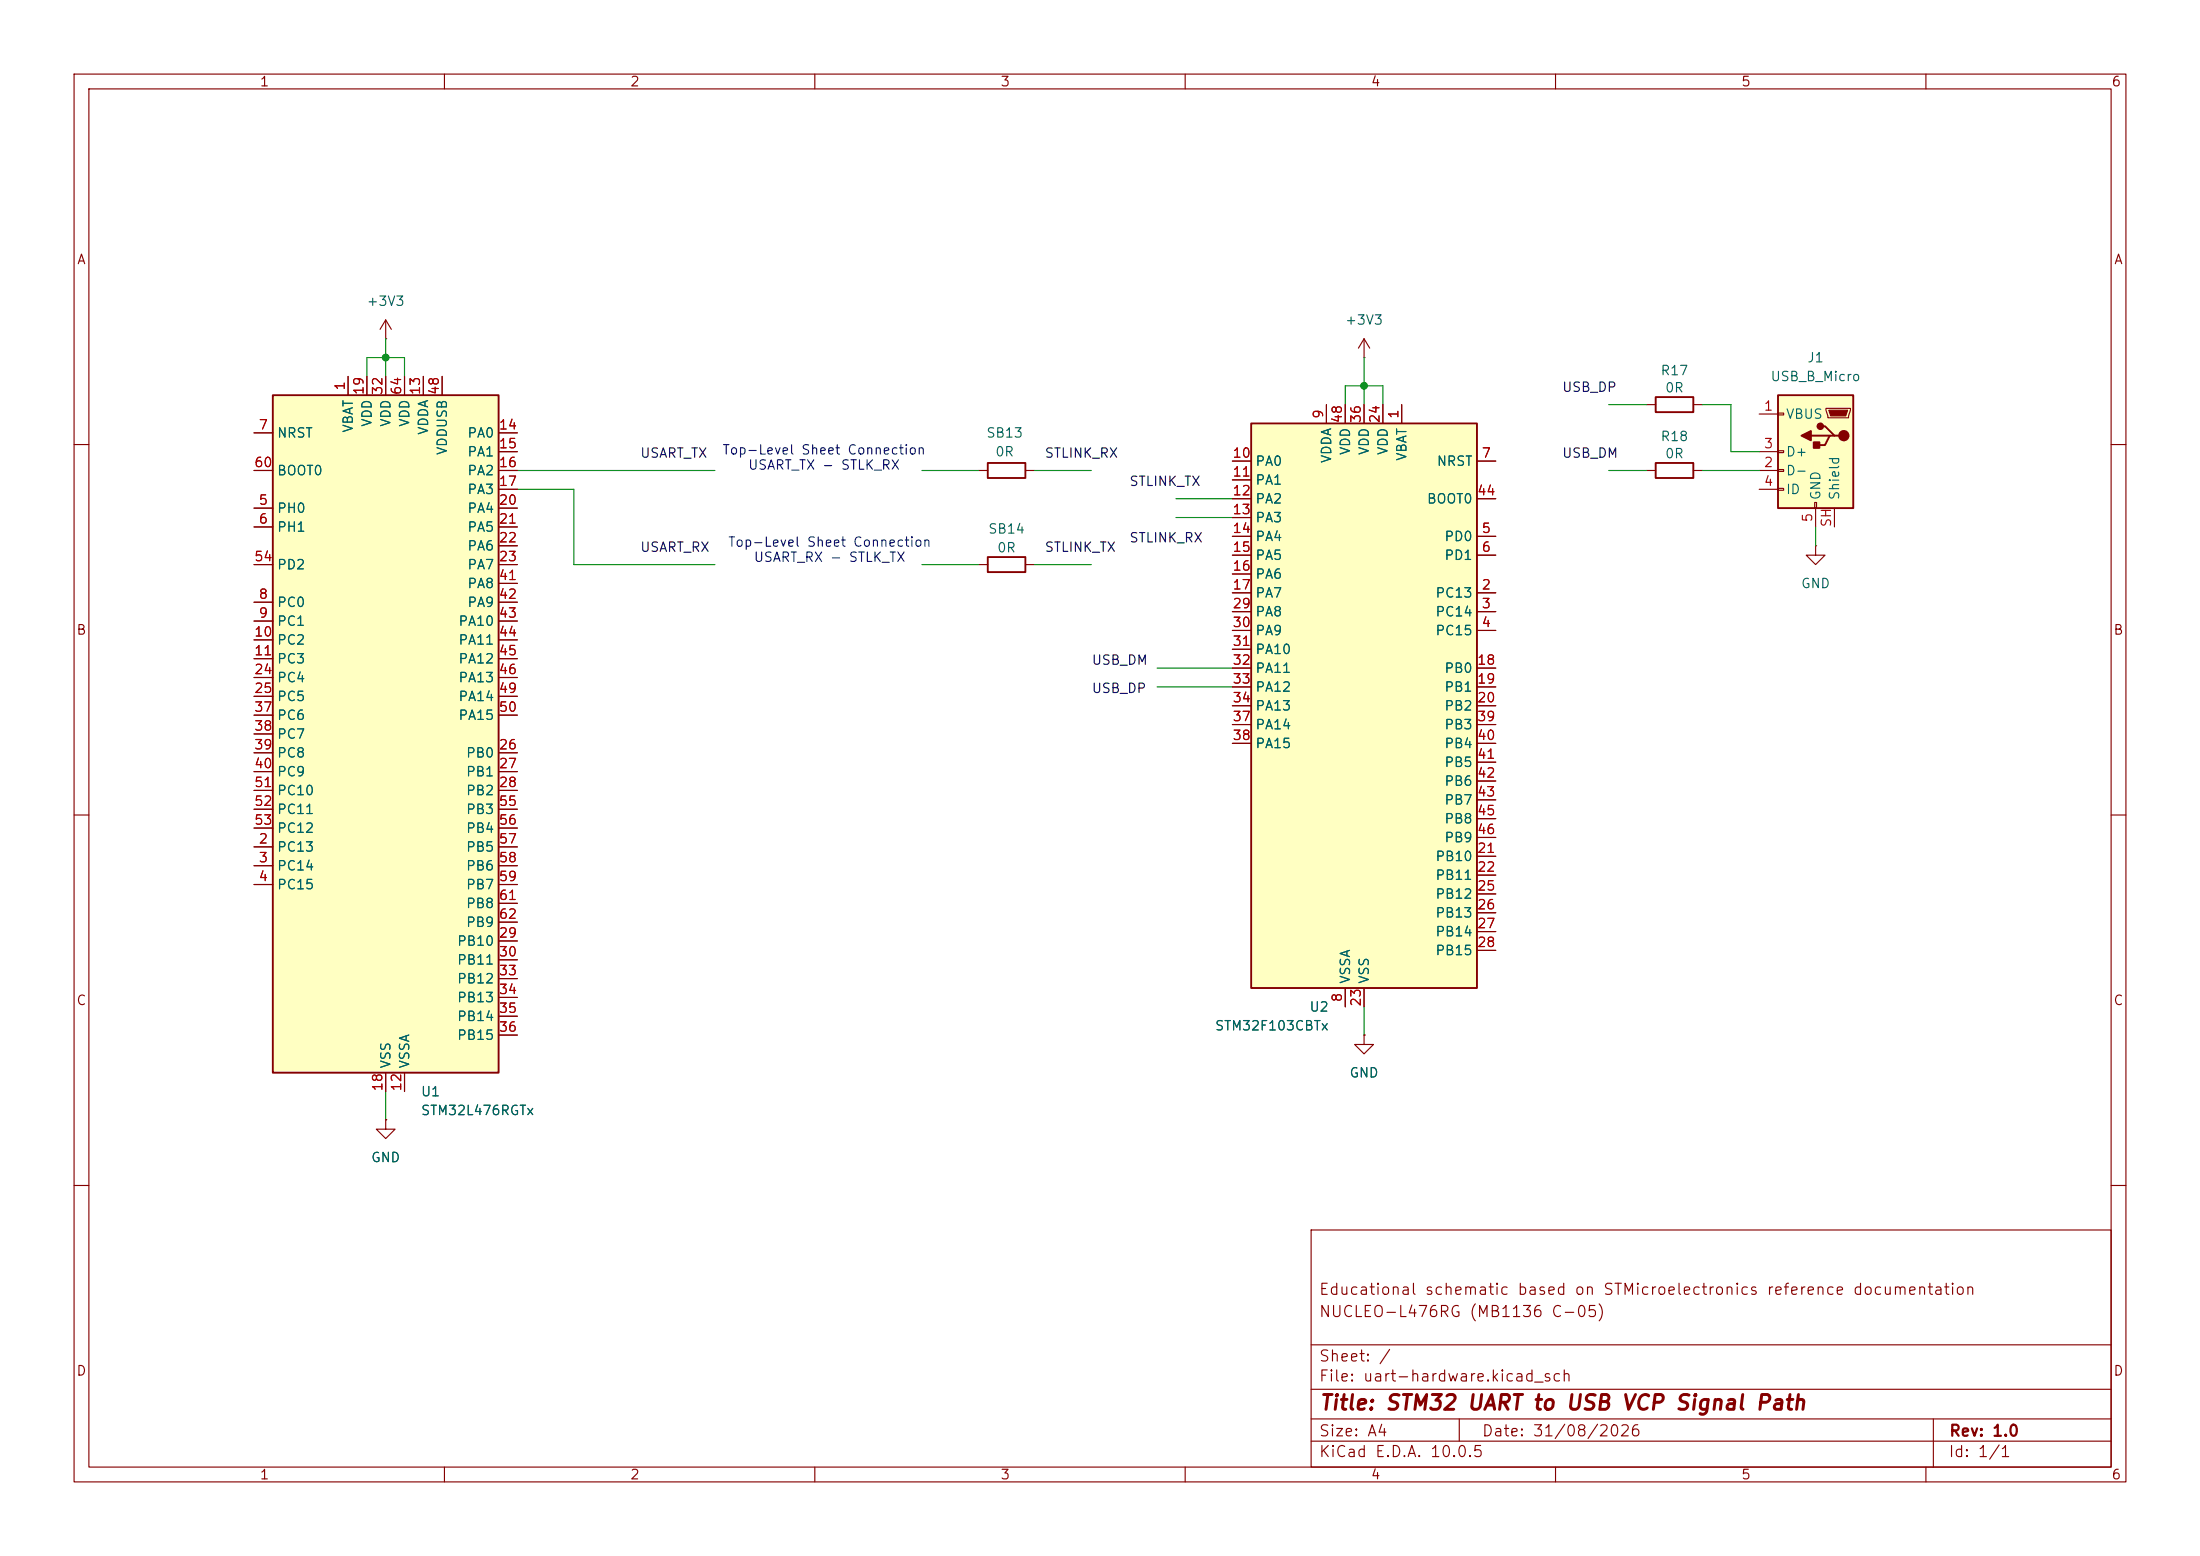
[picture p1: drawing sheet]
<svg xmlns="http://www.w3.org/2000/svg" width="297mm" height="210mm" viewBox="0 0 297 210" stroke-linecap="round" stroke-linejoin="round" font-family="sans-serif">
<g fill="none" stroke="#840000" stroke-width=".15">
<path d="M10 10h277v190h-277zM12 12h273v186h-273zM60 10v2M110 10v2M160 10v2M210 10v2M260 10v2M10 60h2M132.1 76.2h1.2M132.1 63.5h1.2M138.4 76.2h1.3M138.4 63.5h1.3"/>
<path d="M245.1 73.7v1.2h1.3l-1.3 1.3-1.3-1.3h1.3M245.1 73.7h.1M285 60h2M10 110h2M285 110h2M52.1 151.1v1.3h1.2l-1.2 1.3-1.3-1.3h1.3M52.1 151.1h.1M10 160h2M177 166h108v32h-108zM285 160h2M60 198v2M110 198v2"/>
<path d="M160 198v2M177 194.5h108M177 191.5h108M177 187.5h108M177 181.5h108M197 191.5v3M210 198v2M260 198v2M261 191.5v6.5"/>
</g>
<path d="M133.3 75.2h5.1v2h-5.1zM133.3 62.5h5.1v2h-5.1z" fill="none" stroke="#840000" stroke-width=".25"/>
<path d="M240 53.3h10.2v15.3h-10.2z" fill="#ffffc2"/>
<path d="M240 53.3h10.2v15.3h-10.2zM244.5 58.8h2.5M245.7 57.5h.7l1.2 1.3h.7M247.6 58.8h-.6l-.6 1.3h-1.3M223.5 62.5h5.1v2h-5.1z" fill="none" stroke="#840000" stroke-width=".25"/>
<g fill="none" stroke="#840000" stroke-width=".15">
<path d="M184.1 48.3h.1M184.1 45.7l-.7 1.3M184.1 45.7l.8 1.3M184.1 45.7v2.6M237.5 55.9h2.5M240 55.8h.8v.2h-.8zM246.5 55.1h3.3v.3l-.2 1h-2.8zM222.2 63.5h1.3M228.6 63.5h1.3M237.5 63.5h2.5M237.5 61h2.5M237.5 66h2.5"/>
<path d="M240 60.8h.8v.3h-.8zM240 63.4h.8v.2h-.8zM240 65.9h.8v.3h-.8zM245 67.8h.2v.8h-.2zM245.1 68.6v2.5M247.6 68.6v2.5"/>
</g>
<path d="M246.9 55.4h2.5l-.2 .7h-2.1z" fill="#840000" stroke="#840000" stroke-width=".15"/>
<g fill="#840000" stroke="#840000" stroke-width=".25">
<path d="M244.9 59.7h.7v.8h-.7z"/>
<path d="M243.2 58.8l1.3-.6v1.2z"/>
<circle cx="248.9" cy="58.8" r=".63"/>
<circle cx="245.7" cy="57.5" r=".38"/>
</g>
<path d="M36.8 53.3h30.5v91.5h-30.5z" fill="#ffffc2"/>
<path d="M36.8 53.3h30.5v91.5h-30.5zM223.5 53.6h5.1v2h-5.1z" fill="none" stroke="#840000" stroke-width=".25"/>
<g fill="none" stroke="#840000" stroke-width=".15">
<path d="M34.3 58.4h2.5M47 50.8v2.5M49.5 50.8v2.5M52.1 45.7h.1M52.1 43.2v2.5M52.1 50.8v2.5M52.1 43.2l-.8 1.3M52.1 43.2l.7 1.3M54.6 50.8v2.5M57.1 50.8v2.5M59.7 50.8v2.5M67.3 58.4h2.5"/>
<path d="M222.2 54.6h1.3M228.6 54.6h1.3M34.3 68.6h2.5M34.3 71.1h2.5M34.3 63.5h2.5M34.3 76.2h2.5M67.3 68.6h2.5M67.3 71.1h2.5M67.3 61h2.5M67.3 63.5h2.5M67.3 66h2.5M67.3 73.7h2.5"/>
<path d="M67.3 76.2h2.5M67.3 78.7h2.5M34.3 81.3h2.5M34.3 83.8h2.5M34.3 86.4h2.5M34.3 88.9h2.5M34.3 91.4h2.5M34.3 94h2.5M34.3 96.5h2.5M34.3 99.1h2.5M67.3 81.3h2.5M67.3 83.8h2.5"/>
<path d="M67.3 86.4h2.5M67.3 88.9h2.5M67.3 91.4h2.5M67.3 94h2.5M67.3 96.5h2.5M34.3 114.3h2.5M34.3 116.8h2.5M34.3 119.4h2.5M34.3 101.6h2.5M34.3 104.1h2.5M34.3 106.7h2.5M34.3 109.2h2.5"/>
<path d="M34.3 111.8h2.5M67.3 114.3h2.5M67.3 116.8h2.5M67.3 119.4h2.5M67.3 101.6h2.5M67.3 104.1h2.5M67.3 106.7h2.5M67.3 109.2h2.5M67.3 111.8h2.5M67.3 127h2.5M67.3 129.5h2.5M67.3 132.1h2.5"/>
<path d="M67.3 134.6h2.5M67.3 137.2h2.5M67.3 139.7h2.5M67.3 121.9h2.5M67.3 124.5h2.5M52.1 144.8v2.5M54.6 144.8v2.5"/>
</g>
<path d="M168.9 57.2h30.5v76.2h-30.5z" fill="#ffffc2"/>
<path d="M168.9 57.2h30.5v76.2h-30.5z" fill="none" stroke="#840000" stroke-width=".25"/>
<g fill="none" stroke="#840000" stroke-width=".15">
<path d="M34.3 58.4h2.5M47 50.8v2.5M49.5 50.8v2.5M52.1 50.8v2.5M54.6 50.8v2.5M57.1 50.8v2.5M59.7 50.8v2.5M67.3 58.4h2.5M179.1 54.6v2.6M181.6 54.6v2.6M184.1 54.6v2.6M186.7 54.6v2.6"/>
<path d="M189.2 54.6v2.6M34.3 68.6h2.5M34.3 71.1h2.5M34.3 63.5h2.5M34.3 76.2h2.5M67.3 68.6h2.5M67.3 71.1h2.5M67.3 61h2.5M67.3 63.5h2.5M67.3 66h2.5M67.3 73.7h2.5M67.3 76.2h2.5"/>
<path d="M67.3 78.7h2.5M166.4 72.4h2.5M166.4 74.9h2.5M166.4 62.2h2.5M166.4 64.8h2.5M166.4 67.3h2.5M166.4 69.9h2.5M166.4 77.5h2.5M199.4 72.4h2.5M199.4 74.9h2.5M199.4 62.2h2.5M199.4 67.3h2.5"/>
<path d="M34.3 81.3h2.5M34.3 83.8h2.5M34.3 86.4h2.5M34.3 88.9h2.5M34.3 91.4h2.5M34.3 94h2.5M34.3 96.5h2.5M34.3 99.1h2.5M67.3 81.3h2.5M67.3 83.8h2.5M67.3 86.4h2.5M67.3 88.9h2.5"/>
<path d="M67.3 91.4h2.5M67.3 94h2.5M67.3 96.5h2.5M166.4 80h2.5M166.4 82.6h2.5M166.4 85.1h2.5M166.4 90.2h2.5M166.4 92.7h2.5M166.4 95.3h2.5M166.4 87.6h2.5M166.4 97.8h2.5M199.4 80h2.5"/>
<path d="M199.4 82.6h2.5M199.4 85.1h2.5M199.4 90.2h2.5M199.4 92.7h2.5M199.4 95.3h2.5M199.4 97.8h2.5M34.3 114.3h2.5M34.3 116.8h2.5M34.3 119.4h2.5M34.3 101.6h2.5M34.3 104.1h2.5M34.3 106.7h2.5"/>
<path d="M34.3 109.2h2.5M34.3 111.8h2.5M67.3 114.3h2.5M67.3 116.8h2.5M67.3 119.4h2.5M67.3 101.6h2.5M67.3 104.1h2.5M67.3 106.7h2.5M67.3 109.2h2.5M67.3 111.8h2.5M166.4 100.3h2.5M199.4 115.6h2.5"/>
<path d="M199.4 118.1h2.5M199.4 100.3h2.5M199.4 102.9h2.5M199.4 105.4h2.5M199.4 108h2.5M199.4 110.5h2.5M199.4 113h2.5M67.3 127h2.5M67.3 129.5h2.5M67.3 132.1h2.5M67.3 134.6h2.5M67.3 137.2h2.5"/>
<path d="M67.3 139.7h2.5M67.3 121.9h2.5M67.3 124.5h2.5M181.6 133.4v2.5M184.1 139.7v1.3h1.3l-1.3 1.2-1.2-1.2h1.2M184.1 139.7h.1M184.1 133.4v2.5M199.4 120.7h2.5M199.4 123.2h2.5M199.4 125.7h2.5M199.4 128.3h2.5M52.1 151.1h.1"/>
<path d="M52.1 144.8v2.5M54.6 144.8v2.5"/>
</g>
<g fill="none" stroke="#009600" stroke-width=".15">
<path d="M49.5 50.8v-2.5h5.1v2.5M52.1 45.7v5.1M181.6 54.6v-2.5h5.1v2.5M184.1 48.3v6.3M217.2 54.6h5M229.9 54.6h3.8v6.4h3.8M69.8 63.5h26.7M69.8 66h7.7v10.2h19M124.5 63.5h7.6M124.5 76.2h7.6M139.7 63.5h7.6M139.7 76.2h7.6"/>
<path d="M158.7 67.3h7.7M158.7 69.9h7.7M217.2 63.5h5M229.9 63.5h7.6M245.1 71.1v2.6M156.2 90.2h10.2M156.2 92.7h10.2M184.1 135.9v3.8M52.1 147.3v3.8"/>
</g>
<g fill="#009600" stroke="#009600" stroke-width=".14">
<circle cx="184.1" cy="52.1" r=".46"/>
<circle cx="52.1" cy="48.3" r=".46"/>
</g>
<text font-size="2" fill="#840000" x="178" y="190.8">Title: STM32 UART to USB VCP Signal Path</text>
<g font-size="1.5" fill="#840000">
<text x="178" y="178.1">NUCLEO-L476RG (MB1136 C-05)</text>
<text x="178" y="175.1">Educational schematic based on STMicroelectronics reference documentation</text>
<text x="178" y="184.1">Sheet: /</text>
<text x="178" y="186.8">File: uart-hardware.kicad_sch</text>
<text x="178" y="197">KiCad E.D.A. 10.0.5</text>
<text x="178" y="194.2">Size: A4</text>
<text x="200" y="194.2">Date: 31/08/2026</text>
<text x="263" y="197">Id: 1/1</text>
<text x="263" y="194.2">Rev: 1.0</text>
</g>
<g font-size="1.3" fill="#840000">
<text x="35" y="12">1</text>
<text x="85" y="12">2</text>
<text x="135" y="12">3</text>
<text x="185" y="12">4</text>
<text x="235" y="12">5</text>
<text x="285" y="12">6</text>
<text x="10.3" y="36">A</text>
<text x="285.3" y="36">A</text>
<text x="10.2" y="86">B</text>
<text x="285.2" y="86">B</text>
<text x="10.2" y="136">C</text>
<text x="285.2" y="136">C</text>
<text x="10.2" y="186">D</text>
<text x="285.2" y="186">D</text>
<text x="35" y="200">1</text>
<text x="85" y="200">2</text>
<text x="135" y="200">3</text>
<text x="185" y="200">4</text>
<text x="235" y="200">5</text>
<text x="285" y="200">6</text>
</g>
<g font-size="1.3" fill="#006464">
<text x="49.4" y="41.6">+3V3</text>
<text x="181.5" y="44.1">+3V3</text>
<text x="224.1" y="51">R17</text>
<text x="224.7" y="53.3">0R</text>
<text x="238.9" y="51.8">USB_B_Micro</text>
<text x="243.9" y="49.2">J1</text>
<text x="37.3" y="59.4">NRST</text>
<text x="48" y="58.5" transform="rotate(-90 48 58.5)">VBAT</text>
<text x="50.5" y="57.7" transform="rotate(-90 50.5 57.7)">VDD</text>
<text x="53" y="57.7" transform="rotate(-90 53 57.7)">VDD</text>
<text x="55.6" y="57.7" transform="rotate(-90 55.6 57.7)">VDD</text>
<text x="58.1" y="58.8" transform="rotate(-90 58.1 58.8)">VDDA</text>
<text x="63" y="59.4">PA0</text>
<text x="133.1" y="59.4">SB13</text>
<text x="224.1" y="59.9">R18</text>
<text x="241" y="56.8">VBUS</text>
<text x="37.3" y="64.5">BOOT0</text>
<text x="60.7" y="61.5" transform="rotate(-90 60.7 61.5)">VDDUSB</text>
<text x="63" y="61.9">PA1</text>
<text x="63" y="64.5">PA2</text>
<text x="134.3" y="61.9">0R</text>
<text x="169.4" y="63.2">PA0</text>
<text x="169.4" y="65.7">PA1</text>
<text x="180" y="62.6" transform="rotate(-90 180 62.6)">VDDA</text>
<text x="182.6" y="61.5" transform="rotate(-90 182.6 61.5)">VDD</text>
<text x="185.1" y="61.5" transform="rotate(-90 185.1 61.5)">VDD</text>
<text x="187.7" y="61.5" transform="rotate(-90 187.7 61.5)">VDD</text>
<text x="190.2" y="62.3" transform="rotate(-90 190.2 62.3)">VBAT</text>
<text x="193.9" y="63.2">NRST</text>
<text x="224.7" y="62.2">0R</text>
<text x="241" y="64.5">D-</text>
<text x="241" y="61.9">D+</text>
<text x="37.3" y="69.5">PH0</text>
<text x="63" y="67">PA3</text>
<text x="63" y="69.5">PA4</text>
<text x="169.4" y="68.3">PA2</text>
<text x="169.4" y="70.8">PA3</text>
<text x="192.5" y="68.3">BOOT0</text>
<text x="241" y="67">ID</text>
<text x="246.1" y="67.6" transform="rotate(-90 246.1 67.6)">GND</text>
<text x="248.6" y="67.6" transform="rotate(-90 248.6 67.6)">Shield</text>
<text x="37.3" y="72.1">PH1</text>
<text x="37.3" y="77.2">PD2</text>
<text x="63" y="72.1">PA5</text>
<text x="63" y="74.6">PA6</text>
<text x="63" y="77.2">PA7</text>
<text x="133.3" y="72.3">SB14</text>
<text x="134.5" y="74.9">0R</text>
<text x="169.4" y="73.4">PA4</text>
<text x="169.4" y="75.9">PA5</text>
<text x="194.9" y="73.4">PD0</text>
<text x="194.9" y="75.9">PD1</text>
<text x="37.3" y="82.2">PC0</text>
<text x="63" y="79.7">PA8</text>
<text x="63" y="82.2">PA9</text>
<text x="169.4" y="78.4">PA6</text>
<text x="169.4" y="81">PA7</text>
<text x="169.4" y="83.5">PA8</text>
<text x="193.7" y="81">PC13</text>
<text x="193.7" y="83.5">PC14</text>
<text x="243" y="79.7">GND</text>
<text x="37.3" y="84.8">PC1</text>
<text x="37.3" y="87.3">PC2</text>
<text x="37.3" y="89.9">PC3</text>
<text x="61.8" y="84.8">PA10</text>
<text x="61.8" y="87.3">PA11</text>
<text x="61.8" y="89.9">PA12</text>
<text x="169.4" y="86.1">PA9</text>
<text x="169.4" y="88.6">PA10</text>
<text x="193.7" y="86.1">PC15</text>
<text x="37.3" y="92.4">PC4</text>
<text x="37.3" y="94.9">PC5</text>
<text x="61.8" y="92.4">PA13</text>
<text x="61.8" y="94.9">PA14</text>
<text x="169.4" y="91.1">PA11</text>
<text x="169.4" y="93.7">PA12</text>
<text x="194.9" y="91.1">PB0</text>
<text x="194.9" y="93.7">PB1</text>
<text x="37.3" y="97.5">PC6</text>
<text x="37.3" y="100">PC7</text>
<text x="61.8" y="97.5">PA15</text>
<text x="169.4" y="96.2">PA13</text>
<text x="169.4" y="98.8">PA14</text>
<text x="169.4" y="101.3">PA15</text>
<text x="194.9" y="96.2">PB2</text>
<text x="194.9" y="98.8">PB3</text>
<text x="194.9" y="101.3">PB4</text>
<text x="37.3" y="102.6">PC8</text>
<text x="37.3" y="105.1">PC9</text>
<text x="37.3" y="107.6">PC10</text>
<text x="62.8" y="102.6">PB0</text>
<text x="62.8" y="105.1">PB1</text>
<text x="62.8" y="107.6">PB2</text>
<text x="194.9" y="103.8">PB5</text>
<text x="194.9" y="106.4">PB6</text>
<text x="37.3" y="110.2">PC11</text>
<text x="37.3" y="112.7">PC12</text>
<text x="62.8" y="110.2">PB3</text>
<text x="62.8" y="112.7">PB4</text>
<text x="194.9" y="108.9">PB7</text>
<text x="194.9" y="111.5">PB8</text>
<text x="194.9" y="114">PB9</text>
<text x="37.3" y="115.3">PC13</text>
<text x="37.3" y="117.8">PC14</text>
<text x="62.8" y="115.3">PB5</text>
<text x="62.8" y="117.8">PB6</text>
<text x="193.7" y="116.5">PB10</text>
<text x="193.7" y="119.1">PB11</text>
<text x="37.3" y="120.3">PC15</text>
<text x="62.8" y="120.3">PB7</text>
<text x="62.8" y="122.9">PB8</text>
<text x="62.8" y="125.4">PB9</text>
<text x="193.7" y="121.6">PB12</text>
<text x="193.7" y="124.2">PB13</text>
<text x="61.6" y="128">PB10</text>
<text x="61.6" y="130.5">PB11</text>
<text x="193.7" y="126.7">PB14</text>
<text x="193.7" y="129.2">PB15</text>
<text x="61.6" y="133">PB12</text>
<text x="61.6" y="135.6">PB13</text>
<text x="176.7" y="136.9">U2</text>
<text x="182.6" y="132.9" transform="rotate(-90 182.6 132.9)">VSSA</text>
<text x="185.1" y="132.9" transform="rotate(-90 185.1 132.9)">VSS</text>
<text x="61.6" y="138.1">PB14</text>
<text x="61.6" y="140.7">PB15</text>
<text x="163.9" y="139.4">STM32F103CBTx</text>
<text x="53" y="144.3" transform="rotate(-90 53 144.3)">VSS</text>
<text x="55.6" y="144.3" transform="rotate(-90 55.6 144.3)">VSSA</text>
<text x="56.7" y="148.3">U1</text>
<text x="182.1" y="145.7">GND</text>
<text x="56.7" y="150.8">STM32L476RGTx</text>
<text x="50" y="157.2">GND</text>
</g>
<g font-size="1.3" fill="#a90000">
<text x="46.9" y="52.8" transform="rotate(-90 46.9 52.8)">1</text>
<text x="49.4" y="53.4" transform="rotate(-90 49.4 53.4)">19</text>
<text x="51.9" y="53.4" transform="rotate(-90 51.9 53.4)">32</text>
<text x="54.5" y="53.4" transform="rotate(-90 54.5 53.4)">64</text>
<text x="57" y="53.4" transform="rotate(-90 57 53.4)">13</text>
<text x="59.6" y="53.4" transform="rotate(-90 59.6 53.4)">48</text>
<text x="34.8" y="58.3">7</text>
<text x="67.2" y="58.3">14</text>
<text x="178.9" y="56.6" transform="rotate(-90 178.9 56.6)">9</text>
<text x="181.5" y="57.2" transform="rotate(-90 181.5 57.2)">48</text>
<text x="184" y="57.2" transform="rotate(-90 184 57.2)">36</text>
<text x="186.6" y="57.2" transform="rotate(-90 186.6 57.2)">24</text>
<text x="189.1" y="56.6" transform="rotate(-90 189.1 56.6)">1</text>
<text x="238" y="55.7">1</text>
<text x="34.2" y="63.4">60</text>
<text x="67.2" y="60.8">15</text>
<text x="67.2" y="63.4">16</text>
<text x="67.2" y="65.9">17</text>
<text x="166.3" y="62.1">10</text>
<text x="166.3" y="64.6">11</text>
<text x="199.9" y="62.1">7</text>
<text x="238" y="63.4">2</text>
<text x="238" y="60.8">3</text>
<text x="238" y="65.9">4</text>
<text x="34.8" y="68.4">5</text>
<text x="34.8" y="71">6</text>
<text x="67.2" y="68.4">20</text>
<text x="67.2" y="71">21</text>
<text x="166.3" y="67.2">12</text>
<text x="166.3" y="69.7">13</text>
<text x="199.3" y="67.2">44</text>
<text x="245" y="70.6" transform="rotate(-90 245 70.6)">5</text>
<text x="247.5" y="71.2" transform="rotate(-90 247.5 71.2)">SH</text>
<text x="34.2" y="76.1">54</text>
<text x="67.2" y="73.5">22</text>
<text x="67.2" y="76.1">23</text>
<text x="166.3" y="72.3">14</text>
<text x="166.3" y="74.8">15</text>
<text x="166.3" y="77.3">16</text>
<text x="199.9" y="72.3">5</text>
<text x="199.9" y="74.8">6</text>
<text x="34.8" y="81.1">8</text>
<text x="34.8" y="83.7">9</text>
<text x="67.2" y="78.6">41</text>
<text x="67.2" y="81.1">42</text>
<text x="67.2" y="83.7">43</text>
<text x="166.3" y="79.9">17</text>
<text x="166.3" y="82.4">29</text>
<text x="199.9" y="79.9">2</text>
<text x="199.9" y="82.4">3</text>
<text x="34.2" y="86.2">10</text>
<text x="34.2" y="88.8">11</text>
<text x="67.2" y="86.2">44</text>
<text x="67.2" y="88.8">45</text>
<text x="166.3" y="85">30</text>
<text x="166.3" y="87.5">31</text>
<text x="199.9" y="85">4</text>
<text x="34.2" y="91.3">24</text>
<text x="34.2" y="93.8">25</text>
<text x="67.2" y="91.3">46</text>
<text x="67.2" y="93.8">49</text>
<text x="166.3" y="90">32</text>
<text x="166.3" y="92.6">33</text>
<text x="166.3" y="95.1">34</text>
<text x="199.3" y="90">18</text>
<text x="199.3" y="92.6">19</text>
<text x="199.3" y="95.1">20</text>
<text x="34.2" y="96.4">37</text>
<text x="34.2" y="98.9">38</text>
<text x="34.2" y="101.5">39</text>
<text x="67.2" y="101.5">26</text>
<text x="67.2" y="96.4">50</text>
<text x="166.3" y="97.7">37</text>
<text x="166.3" y="100.2">38</text>
<text x="199.3" y="97.7">39</text>
<text x="199.3" y="100.2">40</text>
<text x="34.2" y="104">40</text>
<text x="34.2" y="106.5">51</text>
<text x="67.2" y="104">27</text>
<text x="67.2" y="106.5">28</text>
<text x="199.3" y="102.7">41</text>
<text x="199.3" y="105.3">42</text>
<text x="199.3" y="107.8">43</text>
<text x="34.2" y="109.1">52</text>
<text x="34.2" y="111.6">53</text>
<text x="67.2" y="109.1">55</text>
<text x="67.2" y="111.6">56</text>
<text x="199.3" y="110.4">45</text>
<text x="199.3" y="112.9">46</text>
<text x="34.8" y="114.2">2</text>
<text x="34.8" y="116.7">3</text>
<text x="34.8" y="119.2">4</text>
<text x="67.2" y="114.2">57</text>
<text x="67.2" y="116.7">58</text>
<text x="67.2" y="119.2">59</text>
<text x="199.3" y="115.4">21</text>
<text x="199.3" y="118">22</text>
<text x="67.2" y="121.8">61</text>
<text x="67.2" y="124.3">62</text>
<text x="199.3" y="120.5">25</text>
<text x="199.3" y="123.1">26</text>
<text x="199.3" y="125.6">27</text>
<text x="67.2" y="126.9">29</text>
<text x="67.2" y="129.4">30</text>
<text x="67.2" y="131.9">33</text>
<text x="199.3" y="128.1">28</text>
<text x="67.2" y="134.5">34</text>
<text x="67.2" y="137">35</text>
<text x="181.5" y="135.4" transform="rotate(-90 181.5 135.4)">8</text>
<text x="184" y="136" transform="rotate(-90 184 136)">23</text>
<text x="67.2" y="139.6">36</text>
<text x="51.9" y="147.4" transform="rotate(-90 51.9 147.4)">18</text>
<text x="54.5" y="147.4" transform="rotate(-90 54.5 147.4)">12</text>
</g>
<g font-size="1.3" fill="#0f0f0f">
<text x="210.8" y="53.2">USB_DP</text>
<text x="86.3" y="62.1">USART_TX</text>
<text x="140.9" y="62.1">STLINK_RX</text>
<text x="152.4" y="65.9">STLINK_TX</text>
<text x="210.8" y="62.1">USB_DM</text>
<text x="86.3" y="74.8">USART_RX</text>
<text x="140.9" y="74.8">STLINK_TX</text>
<text x="152.4" y="73.5">STLINK_RX</text>
<text x="147.3" y="90">USB_DM</text>
<text x="147.3" y="93.9">USB_DP</text>
</g>
<g font-size="1.3" fill="#0000c2">
<text x="97.4" y="61.7">Top-Level Sheet Connection</text>
<text x="100.9" y="63.7">USART_TX - STLK_RX</text>
<text x="98.2" y="74.1">Top-Level Sheet Connection</text>
<text x="101.7" y="76.2">USART_RX - STLK_TX</text>
</g>
</svg>
